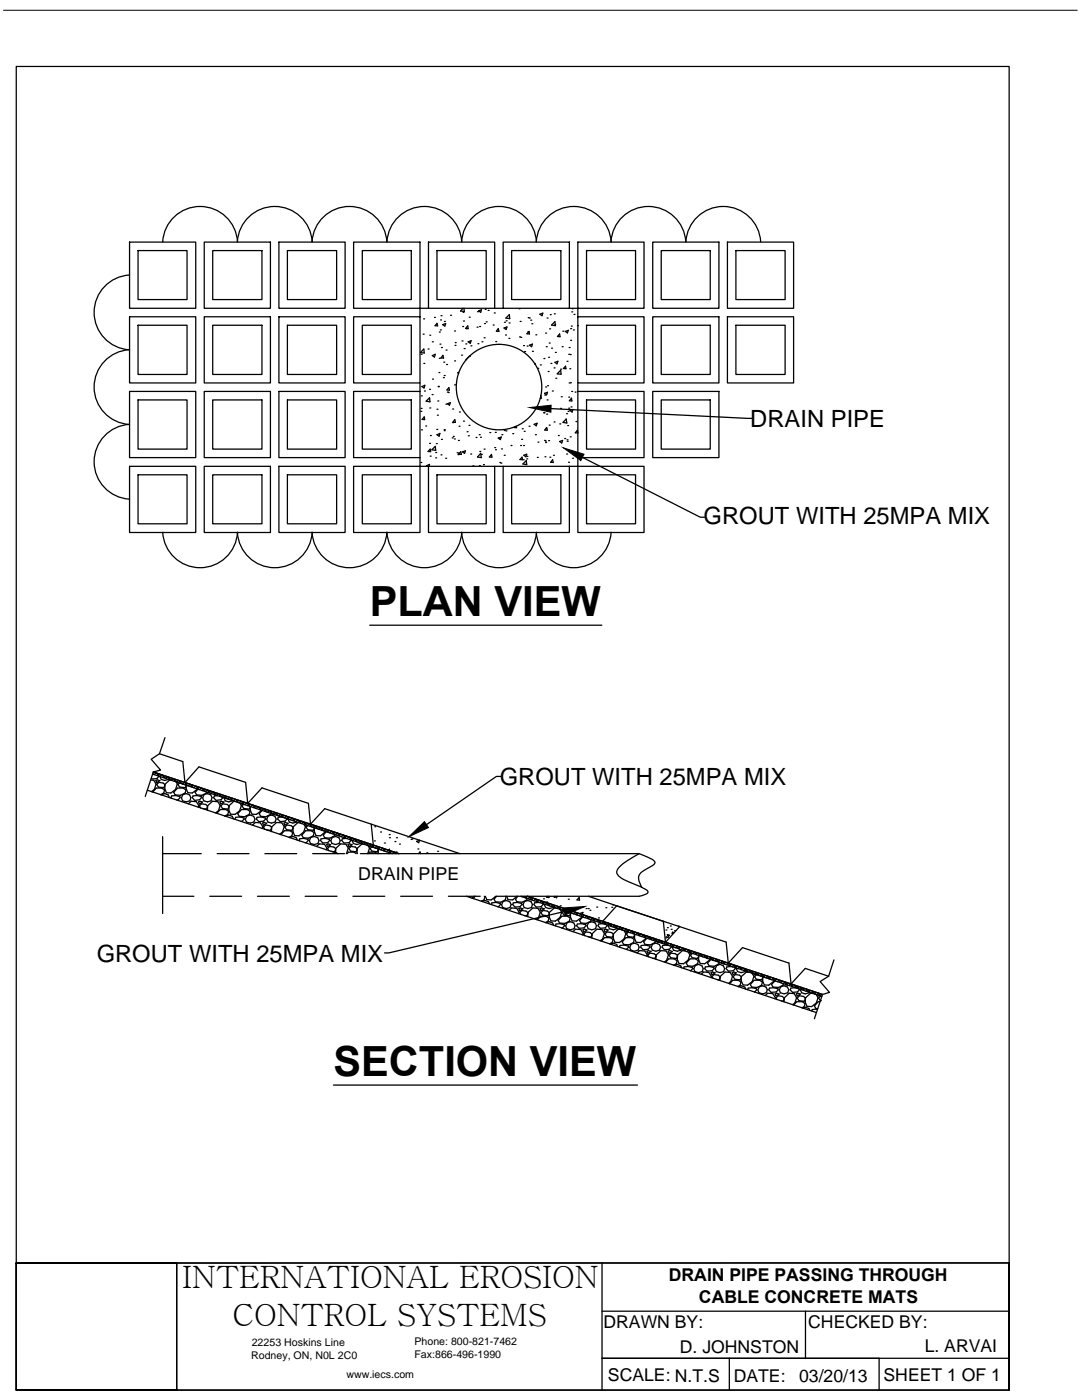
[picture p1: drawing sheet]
<svg xmlns="http://www.w3.org/2000/svg" width="216mm" height="279mm" viewBox="0 0 216 279" stroke-linecap="round" stroke-linejoin="round" font-family="sans-serif">
<!-- layer: 0 -->
<g fill="none" stroke="#000" stroke-width=".25">
<path d="M25.8 54.9a7.5 7.5 0 0 0-7 7.4 7.5 7.5 0 0 0 7 7.5 7.5 7.5 0 0 0-7 7.4 7.5 7.5 0 0 0 7 7.5 7.5 7.5 0 0 0-7 7.5 7.5 7.5 0 0 0 7 7.4M25.9 48.3h13.2v13.2h-13.2zM27.5 50h9.8v9.8h-9.8zM40.8 48.3h13.2v13.2h-13.2zM42.4 50h9.9v9.8h-9.9zM55.7 48.3h13.2v13.2h-13.2zM57.3 50h9.9v9.8h-9.9zM62.3 48.3a7.5 7.5 0 0 0-7.5-7.1 7.5 7.5 0 0 0-7.4 7.1 7.5 7.5 0 0 0-7.5-7.1 7.5 7.5 0 0 0-7.4 7.1M70.6 48.3h13.2v13.2h-13.2zM72.3 50h9.8v9.8h-9.8zM77.2 48.3a7.5 7.5 0 0 0-7.5-7.1 7.5 7.5 0 0 0-7.4 7.1M85.5 48.3h13.2v13.2h-13.2z"/>
<path d="M87.2 50h9.8v9.8h-9.8zM100.4 48.3h13.2v13.2h-13.2zM102.1 50h9.8v9.8h-9.8zM107 48.3a7.5 7.5 0 0 0-7.4-7.1 7.5 7.5 0 0 0-7.5 7.1 7.5 7.5 0 0 0-7.4-7.1 7.5 7.5 0 0 0-7.5 7.1M115.3 48.3h13.2v13.2h-13.2zM117 50h9.8v9.8h-9.8zM130.2 48.3h13.3v13.2h-13.3zM131.9 50h9.8v9.8h-9.8zM136.8 48.3a7.5 7.5 0 0 0-7.4-7.1 7.5 7.5 0 0 0-7.5 7.1 7.5 7.5 0 0 0-7.4-7.1 7.5 7.5 0 0 0-7.5 7.1M145.1 48.3h13.3v13.2h-13.3zM146.8 50h9.9v9.8h-9.9zM151.8 48.3a7.5 7.5 0 0 0-7.5-7.1 7.5 7.5 0 0 0-7.4 7.1"/>
<path d="M25.9 78.1h13.2v13.2h-13.2zM25.9 63.2h13.2v13.2h-13.2zM27.5 79.8h9.8v9.8h-9.8zM27.5 64.9h9.8v9.8h-9.8zM40.8 78.1h13.2v13.2h-13.2zM40.8 63.2h13.2v13.2h-13.2zM42.4 79.8h9.9v9.8h-9.9zM42.4 64.9h9.9v9.8h-9.9zM55.7 78.1h13.2v13.2h-13.2zM55.7 63.2h13.2v13.2h-13.2zM57.3 79.8h9.9v9.8h-9.9zM57.3 64.9h9.9v9.8h-9.9z"/>
<path d="M70.6 63.2h13.2v13.2h-13.2zM72.3 79.8h9.8v9.8h-9.8zM72.3 64.9h9.8v9.8h-9.8zM83.8 78.1h-13.2v13.2h13.2M83.8 76.4v14.9M84 70.7h.1M84.1 79h.1M84.2 77.1l.6-.2-.2 .5zM84.4 66.7h.1M84.5 63.6h.1M84.6 72.5h.1M84.6 69.7l.1 .8-.8-.1z"/>
<path d="M84.7 78h.1M85.4 69.7h.1M85.5 61.5h-1.7v1.7M85.7 77.7h.1M85.8 66.9h.1M86.2 78.8h.1M86.3 68.2h.1M86.3 71l.6-.3-.2 .6zM86.3 75.7h.1M86.7 63.3h.1M87.2 64.5l.1 .5h-.5zM87.4 77.2h.1"/>
<path d="M87.4 77.1h.1M87.6 74.4h.1M87.7 71.5h.1M87.7 66.3h.1M87.8 68.7h.1M87.9 65.8h.1M87.9 63.9h.1M88 63h.1M88.1 69.4h.1M88.3 64.8l.6-.2-.1 .5zM88.4 70.9l.1 .6-.5-.1zM88.5 75.4h.1"/>
<path d="M88.5 72.3h.1M88.6 74.9h.1M88.7 64.1h.1M89 69.9h.1M89.1 72.7h.1M89.3 78.2h.1M89.4 78.3h.1M89.6 77.4l.1 .5-.5-.1zM89.9 62.9h.1M90.7 72h.1M90.7 76.8h.1M90.7 66.1h.1"/>
<path d="M90.8 68.9h.1M90.8 68.4h.1M91.6 74.3l-.3 .1 .2 .1M92.1 70.9h.1M92.2 68h.1M92.3 65.2h.1M92.4 62.3h.1M92.4 61.5l-.5 .6 .8 .1-.1-.7M92.5 64.1h.1M92.6 69.6h.1M92.9 68.6h.1M93 65.6h.1"/>
<path d="M93.3 65l.1 .6-.5-.1zM93.4 68.2l.6-.2-.2 .5zM93.6 63.3h.1M93.7 71.1h.1M93.7 71.1l-.7 .7M94 69h.1M95.2 65.3h.1M95.3 62.2h.1M95.4 68.6h.1M95.5 62l.6-.2-.2 .5zM95.7 65.2h.1M96.2 68.2h.1"/>
<path d="M96.6 67.4h.1M96.7 64.6h.1M96.8 61.7h.1M97 64.2h.1M97.4 61.9h.1M98.4 64.9h.1M98.6 62.5h.1M98.7 61.5h1.7M98.9 68.2h.1M99.4 65.6l.2 .5h-.6zM100.6 65.5l.6-.3-.2 .6zM100.7 64.3h.1"/>
<path d="M100.9 66.9h.1M101 64h.1M101.5 67.5h.1M101.6 64.4h.1M101.6 62.8l.1 .8-.7-.1zM103.6 61.6h.1M103.7 67.2h.1M103.8 64.1h.1M103.9 67.3h.1M104.5 69h.1M104.7 70.2h.1M105.2 69.1h.1"/>
<path d="M105.3 66.2h.1M105.4 63.4h.1M105.6 66.1v.5h-.5zM105.6 63.5h.1M105.6 68.9l.6-.2-.1 .5zM105.9 63.9h.1M106.1 64.6h.1M106.2 70.1h.1M106.7 72.6l.1-.1v.2M106.9 66.8h.1M107.3 73.5h.1M107.7 62.7l.6-.2-.2 .5z"/>
<path d="M107.8 72.8h.1M107.9 79l.1 .5h-.2M108.5 71.6h.1M108.7 78.5l.5-.2-.1 .5zM108.7 78.8h.1M108.9 77.2h.1M108.9 66.5h.1M109 69.2h.1M109.2 79.8h.1M109.2 63.5h.1M109.2 77h.1M109.4 74.1h.1"/>
<path d="M109.5 71.3h.1M109.6 68.5h.1M109.7 65.6h.1M109.8 62.8h.1M109.9 72.5h.1M110.1 69.5h.1M110.1 64.9l.6-.7 .1 .8zM110.2 78h.1M110.6 73.4h.1M110.6 62.6h.1M110.7 64.8h.1M110.7 72.3l.6-.2-.1 .5z"/>
<path d="M110.8 70.3h.1M110.9 75.5h.1M111.7 66.6v.6h-.5zM111.9 73.7h.1M111.9 73.9l.1 .8-.8-.1zM112 79.2h.1M112.2 69.2h.1M112.3 66.1h.1M112.8 66.1l.6-.2-.2 .5zM112.8 73.1l.1 .5-.5-.1zM113.1 72.1h.1M113.5 79.3h.1"/>
<path d="M113.5 70.7h.1M113.6 76.4h.1M113.6 69.4h.1M113.6 61.5h1.7v1.7M113.7 73.6h.1M113.8 70.8h.1M113.8 76.4h.1M113.9 67.9h.1M113.9 65.6h.1M114 65.1h.1M114 79.5l.1 .5h-.5zM114.1 62.2h.1"/>
<path d="M114.1 78.1h.1M114.2 61.6h.1M114.4 65.8h.1M114.5 62.8h.1M114.8 78.2h.1M115.2 65h.1M115.3 78.1h13.2v13.2h-13.2zM115.3 63.2h13.2v13.2h-13.2zM115.3 76.4v1.7M117 79.8h9.8v9.8h-9.8zM117 64.9h9.8v9.8h-9.8zM130.2 78.1h13.3v13.2h-13.3z"/>
<path d="M130.2 63.2h13.3v13.2h-13.3zM131.9 79.8h9.8v9.8h-9.8zM131.9 64.9h9.8v9.8h-9.8zM145.1 63.2h13.3v13.2h-13.3zM146.8 64.9h9.9v9.8h-9.9zM25.9 93.1h13.2v13.2h-13.2zM27.5 94.8h9.8v9.7h-9.8zM40.8 93.1h13.2v13.2h-13.2zM42.4 94.8h9.9v9.7h-9.9zM55.7 93.1h13.2v13.2h-13.2zM57.3 94.8h9.9v9.7h-9.9zM70.6 93.1h13.2v13.2h-13.2z"/>
<path d="M72.3 94.8h9.8v9.7h-9.8zM83.8 91.3v1.8h1.7M84 82.1h.1M84 92.3h.1M84 81.5h.1M84.1 85.8h.1M84.7 83.2v.5h-.5zM84.9 85h.1M85 80.1l.7-.7 .1 .8zM85.3 93.1l-.2-.2 .6-.2-.1 .4M85.5 93.1h13.2v13.2h-13.2zM85.7 88.5h.1"/>
<path d="M85.8 81.4h.1M85.8 91h.1M85.8 89.6l.1 .5h-.5zM85.9 86.9h.1M86.2 89.8l.7-.7v.8zM86.9 91.4h.1M86.9 90.3h.1M87.1 88.5h.1M87.2 85.7h.1M87.2 81.7h.1M87.2 94.8h9.8v9.7h-9.8zM87.2 86.8l.6-.3-.2 .6z"/>
<path d="M87.3 82.9h.1M87.4 80h.1M88 90.8h.1M88.1 87.7h.1M88.6 85.7h.1M88.6 86h.1M88.9 91.5h.1M89 80.7h.1M89.3 80.6l.6-.2-.2 .5zM90.2 87.4h.1M90.3 81.6h.1M90.3 84.3h.1"/>
<path d="M90.5 87.1h.1M90.7 87.6h.1M90.7 83.7l.2 .6h-.5zM91.2 90.4h.1M91.4 90.7h.1M91.5 87.9h.1M91.5 90.5h.1M91.6 85.1h.1M91.7 82.2h.1M91.9 90.1l.2 .6-.6-.1zM92.3 90.2l.6-.2-.2 .5zM92.5 84h.1"/>
<path d="M93.2 86.2h.1M93.5 87h.1M93.6 84.9h.1M93.9 90.6h.1M94.3 93h.1M95 87.3h.1M95.6 86.8h.1M95.7 92.9h.1M95.7 90.1h.1M95.9 87.3h.1M95.9 90.5l.1 .8-.7-.1zM96 90.7h.1"/>
<path d="M96.5 92.7h.1M96.6 89.6h.1M97.7 86.3h.1M98.1 90.7l.1 .5h-.6zM98.7 89.3h.1M98.7 93.1h1.7M98.8 86.3h.1M98.9 89.8h.1M99.4 87.4l.6-.2-.1 .5zM99.6 87.5h.1M99.7 92.3h.1M99.9 92.4h.1"/>
<path d="M100.1 89.6h.1M100.1 86.8h.1M100.4 93.1h13.2v13.2h-13.2zM100.6 85.9h.1M100.6 90.9h.1M101 86h.1M102 88.9h.1M102.1 94.8h9.8v9.7h-9.8zM102.3 86.5h.1M103 85.1l.1 .3-.5-.1v-.1M103.9 88.9h.1M104.1 87.7h.1"/>
<path d="M104.2 91.2l.1 .6-.6-.1zM104.2 85.6h.1M104.3 92.6l.7-.7 .1 .8zM104.4 91.8h.1M104.5 88.9h.1M104.5 90.9l.6-.3-.2 .6zM104.6 86.1h.1M105.1 91.6h.1M105.1 91.1h.1M105.6 85.1h.1M106.6 84.7l.6-.2-.2 .5zM106.8 86.8h.1"/>
<path d="M107.2 91.3h.1M107.3 88.2h.1M108.5 82.4h.1M108.7 87.9h.1M108.7 91.2h.1M108.8 88h.1M108.9 88.3h.1M109 85.5h.1M109.1 82.6h.1M109.1 85.4l.1 .5-.5-.1zM109.5 87.9h.1M109.6 84.9h.1"/>
<path d="M109.7 91.2h.1M110 81.5l40 2M110.3 91.8l.1 .5h-.5zM110.4 90.9h.1M110.6 84.2h.1M111.4 86.9h.1M111.7 88.1l.6-.2-.2 .5zM111.7 84.6h.1M111.8 81.5h.1M112.7 87.5h.1M113 83.6l.1 .8-.8-.1zM113.1 90.6h.1"/>
<path d="M113.1 82.6h.1M113.1 87.8h.1M113.2 88.1h.1M113.3 84.9h.1M113.4 82.1h.1M113.4 92.3h.1M113.5 81.5h.1M113.7 81.9l.6-.2-.1 .5zM113.8 87.2h.1M113.9 81.2h.1M114.2 91.5h.1M114.9 84.1h.1"/>
<path d="M115.2 85.9l.1 .5h-.5zM115.3 93.1h13.2v13.2h-13.2zM115.3 91.3v1.8h-1.7M116.2 91.3l23.5 11.9h.9M117 94.8h9.8v9.7h-9.8zM32.5 106.2a7.5 7.5 0 0 0 7.4 7.1 7.5 7.5 0 0 0 7.5-7.1 7.5 7.5 0 0 0 7.4 7.1 7.5 7.5 0 0 0 7.5-7.1M62.3 106.2a7.5 7.5 0 0 0 7.4 7.1 7.5 7.5 0 0 0 7.5-7.1M77.2 106.2a7.5 7.5 0 0 0 7.5 7.1 7.5 7.5 0 0 0 7.4-7.1 7.5 7.5 0 0 0 7.5 7.1 7.5 7.5 0 0 0 7.4-7.1M107 106.2a7.5 7.5 0 0 0 7.5 7.1 7.5 7.5 0 0 0 7.4-7.1M73.8 124.8h46.3M29.4 157.7l38.1 12.7M30.1 155.7h.6l.4 .8-.3 1-.6 .5"/>
<path d="M30.5 154.5l47.8 15.9 .3-.4M30.5 158.1l.7-.8h1.1l.5 .4-.1 .6-.7 .3M30.5 154.4l.2 .2M30.6 154.1l49 16.3M30.6 154.1l-1.6 4.8M30.6 154.5l-.1 .1M31.1 155.8l.3-.2 .5 .2-.6 .4zM31.1 154.2l-.3 .4M31.2 154.3l.6 .7M31.7 154.9l-.4 .5-1 .1-.1-.2M31.7 154.4l-.3 .4M31.7 156.1l.8 .2 .4 .3-.2 .6-1.1-.1-.3-.5z"/>
<path d="M31.8 150.4l4.7 1.6 .4 4.2-6.3-2.1M31.8 150.4l-1.6 1.1 1.8 2.2-1.4 .4M32.2 158.6l.7-.2 .7 .2 .2 .6M32.2 154.6l-.3 .4 .3 .5 .7 .3 .7-.3M32.3 154.7l.7 .6M32.8 154.8l-.3 .4M32.9 147.2l-1.1 3.2M33.4 155l-.4 .3M33.4 155l.7 .7M33.6 155.5h.1M33.9 155.6h.1M33.9 155.6l-1 .9v.9l.3 .8 .9 .1 .9-.8 .4-1-.3-.5"/>
<path d="M33.9 155.2l-.3 .3M34.2 155.7l.3-.3 .7 .7M34.2 159.3l-.1-.1 .1-.4h.8l.9 .2v.2l-.4 .4-.3 .1M35.1 155.5l-.4 .4M35.4 157.3h1.2l.5 .4-.2 .6-.9 .4-1-.1-.3-.5zM35.5 156.1v.1M35.6 155.8l-.3 .3M35.7 155.8l.7 .6M36.2 159.2l.2 .6 .8 .2 .7-.2 .2-.6-.3-.6-.6-.2-.7 .2-.3 .6M36.2 155.9l-.7 .7 .3 .5 1.1 .1 .3-.4M36.8 156.1l-.4 .4M36.8 156.1l.7 .7"/>
<path d="M37.2 156.7v.7l.3 .8 .9 .1 1-.8M37.3 156.3l-.3 .3M37.6 156.9l.3-.4 .7 .7M38.5 156.7l-.4 .3M38.5 158.8h.8l.9 .2v.2l-.4 .4-1 .1-.4-.5zM39 156.9l-.3 .3M39.1 156.9l.6 .7M39.5 157.5l-.6 .6 .3 .5 1.1 .1 .9-.4 .1-.3M39.6 157.1l-.3 .3M39.7 153l9.3 3.1 .4 4.2-12.5-4.1zM40.2 157.2l-.4 .4M40.2 157.3l.7 .6"/>
<path d="M40.4 159.2l.3 .6 .7 .2 .7-.2 .2-.6-.2-.6-.7-.2-.7 .2-.2 .6M40.8 157.5l-.4 .3M41 158l.3-.4 .7 .7M41.9 157.8l-.4 .4M42.1 158.3l.3-.3 .7 .7M43 158.2l-.3 .4M43.4 158.8h-.6l-.2 .4 .5 .5 1-.1 .3-.5M43.5 158.4l-.3 .3M43.6 158.4l.7 .7M44.1 158.6l-.3 .3M44.4 159.1l.3-.3 .7 .6M44.7 159.2l.2 .6 .8 .2 .7-.2"/>
<path d="M45.2 158.9l-.3 .4M45.5 159.5l.3-.4 .7 .7M46.4 159.3l-.4 .4M46.8 159.9l-1.1 .9v.9l.3 .8h.9l.9-.7 .4-1-.3-.5M46.9 159.5l-.3 .4M47 159.5l.7 .7M47.5 159.7l-.3 .3M52.3 157.2l9.2 3.1 .5 4.2-12.6-4.2zM99.9 155h-.9l-13.9 9.6M32.5 170.4h7.7M32.5 167v15.3M32.5 178.9h6.2"/>
<path d="M37.6 160.4l.6-.5 1 .1 .5 .8-.2 .3M39.6 160l.3-.1 .5 .2-.6 .4zM40.1 161.3l-.3-.5 .4-.4 .8 .1 .4 .3-.2 .7-.8-.2M41.4 161.7v-.9l1-.9 1.1 .1 .4 .8-.3 1-.6 .4M41.9 178.9h6.3M43.3 162.3l.7-.7h1.1l.5 .3-.1 .6-.7 .4M43.3 170.4h6.4M43.9 160l.3-.1 .5 .2-.6 .4zM44.1 160.8l.4-.4 .8 .1 .4 .3v.3l-.2 .4-1.1-.2zM45 162.9l.7-.2 .6 .2 .3 .5M47 163.5v-.4l.8-.1 .9 .3v.2l-.4 .4h-.3M47.7 160.2l.4-.3 .7 .6"/>
<path d="M48.2 161.6h1.1l.6 .3-.2 .6-.9 .5-1.1-.1-.3-.5zM48.6 160.1l-.3 .3M48.6 160.5l-.3 .3 .3 .5 1.1 .2 .2-.4M48.9 160.6l.3-.4 .7 .7M48.9 163.5l.3 .6 .7 .2 .8-.2 .2-.6-.3-.6-.7-.2-.6 .2-.3 .6M49.8 160.5l-.4 .3M49.9 161v.7l.4 .8h.9l.9-.7v-.1l-.6-.7-.4 .3M50 161l.4-.4 .6 .7M50.4 164.7l.6-.6 1 .1 .4 .8-.1 .3M50.9 160.8l-.3 .4M51.3 163.1l.8-.1 .8 .3 .1 .2-.4 .4-1 .1-.4-.5zM51.4 178.9h6.3"/>
<path d="M52.1 161.2l-.4 .4M52.3 161.7l.3-.3 .7 .7M52.3 161.7l-.6 .7 .3 .5 1.1 .1 .9-.5v-.2M52.4 164.3l.3-.2 .5 .2-.6 .4zM52.9 170.4h6.3M52.9 165.5l-.3-.4 .4-.5 .8 .2 .4 .3-.2 .6-.8-.1M53.2 161.6l-.4 .3M53.2 163.5l.3 .6 .7 .2 .7-.2 .2-.6-.3-.6-.6-.2-.7 .2-.3 .6M53.4 162.1l.3-.3 .7 .6M54.2 166v-1l1-.9 1 .1 .5 .8-.3 1-.6 .5M54.3 161.9l-.3 .4M54.5 162.5h.1"/>
<path d="M54.5 162.5l.3-.3 .7 .6M55.4 162.3l-.3 .4M55.7 162.9l.3-.4 .7 .7M56 166.6l.8-.8h1.1l.5 .4-.2 .6-.6 .3M56.2 163l-.7 .1-.1 .4 .5 .5 1-.1 .3-.5M56.5 162.7l-.3 .3M56.7 164.3l.3-.2 .5 .2-.7 .4zM56.8 165.1l.5-.5 .8 .2 .3 .3v.2l-.2 .4-1-.1zM57.1 162.9l.7 .6M57.1 162.9l-.3 .4M57.5 163.5l.2 .6 .7 .2 .8-.3M57.7 163.1l-.4 .3"/>
<path d="M57.8 167.1h.1M57.8 167.1l.6-.2 .7 .3 .2 .5M57.9 163.6l.3-.3 .7 .6M58.8 163.5l-.3 .3M59 164l.4-.4 .7 .7M59.6 164.1l-1.1 .9-.1 .9 .4 .9h.9l.9-.8 .3-1-.3-.5M59.8 167.8v-.4l.8-.1 .9 .2v.2l-.4 .5h-.2M60 163.8l-.4 .4M60.5 164l.7 .7M60.5 164l-.3 .4M60.9 178.9h6.4M61 165.8h1.1l.6 .4-.2 .6-.9 .5-1.1-.1-.3-.5z"/>
<path d="M61.1 164.2l-.4 .4M61.1 164.6v.1M61.1 164.7h.1M61.4 164.8l-.3 .3 .3 .5 1.1 .1 .2-.4M61.6 164.4l.7 .7M61.7 164.4l-.4 .3M61.7 167.7l.3 .6 .7 .2 .7-.2 .3-.6-.3-.5-.7-.3-.7 .2-.2 .6M62.2 164.6l-.3 .3M62.4 170.4h6.3M62.4 165.1l.4-.3 .6 .7M62.7 165.2v.7l.4 .9h.9l.9-.9M63.1 168.9l.6-.5 1.1 .1 .4 .8-.1 .3"/>
<path d="M63.4 164.9l-.4 .4M63.9 165.2l.6 .6M63.9 165.2l-.3 .3M64.1 167.4l.8-.1 .8 .2 .1 .2-.4 .5h-1l-.4-.5zM64.5 165.3l-.4 .4M65 165.5l.7 .7M65.1 165.5l-.4 .4M65.2 168.5l.3-.1 .5 .2-.7 .4zM65.6 165.7l-.3 .3M65.6 169.8l-.3-.5 .5-.4 .8 .2 .4 .2-.3 .7-.6-.1M66 167.7l.2 .6 .8 .2 .7-.2 .2-.6-.3-.5-.6-.3-.7 .2-.3 .6M66.2 165.9l-.4 .4"/>
<path d="M66.2 165.9l.6 .7-.1 .2-.8 .5-1.1-.1-.3-.5 .6-.7M66.7 166.1l-.3 .3M67 170.2h.1M67 170.2v-.9l1-.9 1 .1 .5 .8-.4 1.1M67.3 166.3l.6 .6M67.3 166.3l-.3 .3M67.3 166.7l.1 .1M67.8 166.5l-.3 .3M68.4 166.6l.7 .7-.8 .1-.1 .3 .5 .5h1l.3-.5v-.1M68.4 166.6l-.3 .4M69 166.8l-.3 .4M69.2 170.4l.3-.3h1.1l.5 .3"/>
<path d="M69.5 168.5l.3-.1 .5 .2-.7 .4zM69.5 167l.7 .7M69.6 167l-.4 .4M70 168.9l.9 .2 .3 .2-.2 .7-1-.1-.4-.6zM70.1 167.2l-.3 .4M70.3 167.7l.2 .6 .7 .2 .8-.2M70.3 167.7h.1M70.4 178.9h6.4M70.6 167.4l.7 .7M70.7 167.4l-.4 .3M71.3 167.6l-.4 .3M71.8 167.8l.7 .7"/>
<path d="M71.8 167.8l-.3 .3M71.9 170.4h55.6M72 168.3h.1M72.4 168l-.4 .3M72.4 168.4h-.2l-.9 .9v1.1M72.9 168.1l.7 .7M73 168.2l-.4 .3M73.4 168.8l.3 .5-.4 1.1M73.5 168.3l-.3 .4M73.5 170.4l.3-.3h1.1l.4 .3M73.9 168.9h.1M74 168.5l.7 .7"/>
<path d="M74.1 164.5l.4 4.2-12.5-4.2 2.8-3.1 27 9M74.1 168.5l-.4 .4M74.2 169l-.3 .3 .3 .6 1.1 .1 .2-.6M74.7 168.7l-.4 .4M74.7 167.8h.1M74.8 165h.1M75.2 168.9l.6 .7M75.2 168.9l-.3 .4M75.5 169.5l.1 .9M75.8 169.1l-.4 .3M75.9 166h.1M76.3 169.3l.6 .6"/>
<path d="M76.4 169.3l-.4 .3M76.7 168.2h.1M76.9 169.5l-.3 .3M77.4 169.6l.7 .7M77.5 169.6l-.3 .4M77.5 169.7l.2-.2 .1 .2M77.7 166.6h.1M77.7 167.2h.1M77.9 170.2l-.1 .2M78 169.9l-.4 .5M78.6 170l.3 .4M78.8 168h.1"/>
<path d="M79 170h.1M79.1 167.2h.1M79.2 170.2l-.2 .2M79.7 168.5h.1M80 178.9h6.3M82 167.5h.1M82.2 167.4h.1M83.1 167.9l.6-.2-.1 .5zM83.4 169.4h.1M83.5 170.4l.3-.4 .1 .4M85.2 170.2h.1M87.3 169.9h.1"/>
<path d="M89.5 178.9h6.3M93.1 178.9l69.8 23.2M94.6 178.9l-.4 .4M94.8 178.9l-.4 .4M96.1 179.9l.7-.2 .7 .3 .2 .4M96.6 178.9l.2 .1-.2 .6-.6 .2M96.8 178.9l.3 .6 .9 .1 .9-.7M99.1 178.9l-.5 .6 .3 .5 1 .1 .9-.5 .2-.6-.1-.1M101.1 178.9l.3 .6 .9 .1 .9-.7M103.3 178.9l-.4 .6 .3 .5 1 .1 .9-.5 .1-.3-.4-.4M103.9 178.9l60.1 20M104 178.9v.1"/>
<path d="M104.4 178.9l-.1 .1M104.6 179.9l.7-.2 .7 .3 .2 .5-.2 .6-.7 .2-.7-.2-.3-.6zM105.1 178.9l-.3 .3M105.6 179l.7 .7M105.6 179.5h.3M105.7 179l-.3 .4M106.3 179.3l-.3 .3M106.8 179.4l.6 .7M106.9 179.4l-.4 .4M107.4 179.6l-.3 .4M107.9 179.8l.7 .6M108 179.8l-.3 .3"/>
<path d="M108.4 179.4h.1M108.6 180l-.4 .3M109.2 178.9l-.2 .1 .5 .1v-.2M110.6 179.1h.1M110.6 178.9l.5 .3 .1-.3M113.4 179.5h.1M115.6 179.1v.5h-.5zM117.4 178.9l15 5M128 177.1l-.3-.7a1.77 1.77 0 0 1 .8-2.7l1.6-.9a.66 .66 0 0 0 .6-.6 .66 .66 0 0 0-.5-.7l-2.7-1.1-2.8 1.7-1.1 1a1.19 1.19 0 0 0-.5 1.1 1.19 1.19 0 0 0 .8 1l4.4 2a1.11 1.11 0 0 1 1 .9l-.3 .3-1.5 .5h-28.5M98.1 180.5l.1-.3 .8-.1 .8 .2 .1 .2-.4 .4h-.2M100.1 180.5l.2 .6 .7 .2 .8-.2 .2-.6-.3-.5-.7-.3-.6 .2-.3 .6M101.5 181.7l.6-.5 1 .1 .5 .7-.1 .3"/>
<path d="M102.4 180.2l.8-.1 .9 .2v.2l-.4 .4-.9 .1-.5-.5zM103.5 181.3l.3-.1 .5 .2-.6 .4zM104 182.5l-.3-.4 .4-.4 .9 .1 .3 .3v.3l-.2 .4-.6-.1M105.3 182.9l.1-.8 .9-.9 1 .1 .5 .7-.3 1.1-.5 .4M107.2 183.6l.7-.7h1.1l.5 .3-.1 .6-.6 .3M107.5 180.1l-.8 .1-.2 .3 .5 .5 1-.1 .4-.5M107.8 181.3l.3-.1 .5 .2-.7 .4zM107.9 182.1l.5-.4 .8 .1 .4 .3v.3l-.2 .4-1.1-.2zM108.6 180.5l.3 .6 .7 .2 .7-.3M108.7 180.5h.1M109 184.2l.6-.2 .7 .2 .2 .5M109 180.1l.7 .7"/>
<path d="M109.1 180h.1M109.1 180.2l-.3 .3M109.7 180.4l-.3 .3M110.1 180.5l.7 .7M110.3 180.6l-.4 .3M110.8 180.7l-.3 .4M110.8 184.8l.1-.4 .8-.1 .9 .2v.3l-.5 .4M110.9 181.2h-.3l-1 .9v.9l.3 .8h.9l.9-.7 .4-1.1-.4-.5M111.3 180.9l.7 .7M111.4 180.9l-.3 .4M111.8 180.8h.1M112 181.1l-.4 .4"/>
<path d="M112.1 182.9h1.1l.6 .3-.2 .6-.9 .5-1-.1-.3-.5zM112.4 181.3l.7 .6M112.5 181.3l-.3 .3v.2l.1-.1M112.6 181.8l-.4 .3 .4 .5 1 .2 .2-.6M112.6 181.9l-35 8.3h-.9M112.8 184.8l.3 .5 .7 .3 .7-.3 .3-.5-.3-.6-.7-.2-.7 .2-.2 .6M113.1 181.5l-.3 .3M113.5 181.6l.7 .7M113.7 181.7l-.4 .3M114.2 181.9l-.3 .3-.1 .8 .4 .8h.8l1.1-.9M114.3 185.9l.5-.5 1.1 .1 .5 .8-.1 .3M114.7 182l.6 .7"/>
<path d="M114.8 182l-.3 .4M115.2 184.4l.8-.1 .9 .2v.3l-.4 .4-.9 .1-.6-.5zM115.3 182.3l-.3 .3M115.8 182.4l.6 .7M115.9 182.4l-.2-.1 .6-.2-.1 .4M115.9 182.4l-.3 .4M116.3 183l-.7 .7 .3 .5 1.1 .1 .9-.5 .1-.2M116.3 185.6l.3-.2 .5 .2-.6 .4zM116.4 181h.1M116.5 182.6l-.4 .4M116.7 186.7l-.2-.3 .4-.4 .9 .1 .3 .3v.3l-.2 .3h-.5M116.9 182.8l.7 .6"/>
<path d="M117 181.3h.1M117 182.8l-.3 .3M117.1 184.8l.3 .5 .7 .3 .7-.3 .2-.5-.2-.6-.7-.2-.7 .2-.2 .6M117.4 181.3h.1M117.6 183l-.3 .3M117.7 181.7h.1M118.1 183.1l.6 .7M118.1 187.2v-.8l1-1 1 .1 .5 .8-.3 1.1-.6 .4M118.2 183.2l-.4 .3M118.7 183.4l-.3 .3 .3 .1M119.1 181h.1M119.2 183.5l.6 .7"/>
<path d="M119.3 183.6l-.3 .3M119.4 183.2h.1M119.9 183.7l-.4 .4M120 187.8l.6-.7h1.2l.5 .4-.1 .6-.6 .3M120.3 183.9l.7 .6M120.4 184l-.3 .3M120.4 184.4h-.9l-.2 .4 .5 .5 1-.1 .3-.6M120.6 185.6l.2-.2 .6 .2-.7 .4zM120.7 186.4l.4-.4 .9 .1 .4 .3v.3l-.2 .3-1.1-.1zM120.9 181.2h.1M121 184.1l-.3 .4M121.4 184.8l.2 .5 .8 .3 .7-.3"/>
<path d="M121.4 184.2l.7 .7M121.4 184.7v.1M121.6 184.3l-.4 .4M121.7 188.4l.7-.2 .6 .3 .2 .4M122.1 181.1h.1M122.1 184.5l-.3 .3M122.3 180.6h.1M122.5 184.6l.7 .7M122.7 184.7l-.3 .3M123.3 184.9l-.4 .3M123.6 189l.1-.3 .8-.1 .9 .2v.2l-.5 .5M123.7 185l.7 .7"/>
<path d="M123.7 185.5l-.3-.1-1 1v.9l.3 .8h.9l.9-.7 .4-1.1-.4-.6M123.8 185.1l-.3 .3M124.4 185.3l-.3 .3M124.8 185.4l.7 .7M124.9 187.1h1.1l.6 .4-.2 .6-.9 .5-1.1-.1-.3-.5zM125 185.4l-.4 .4M125 185.9v.1l.1-.1M125.5 185.6l-.3 .4M125.6 189l.3 .6 .7 .2 .7-.2 .2-.6-.2-.5-.7-.3-.7 .2-.2 .6M125.9 185.8l.7 .7-.2 .5-1.1-.1-.3-.5 .4-.4M126.1 185.8l-.3 .4M126.6 186l-.3 .3"/>
<path d="M126.6 186.5v.8l.3 .8h.9l1-.7v-.2l-.6-.7M127.1 186.2l.6 .6M127.1 190.2l.5-.5 1.1 .1 .4 .8v.3M127.2 186.2l-.3 .3M127.8 186.4l-.3 .3M128 188.7l.8-.1 .9 .2v.2l-.4 .5h-1l-.5-.5zM128.3 186.6l-.3 .3M128.9 186.7l-.3 .4M129.1 187.3l-.7 .7 .3 .5 1.1 .1 .9-.5 .1-.3M129.1 189.8l.3-.1 .5 .2-.6 .4zM129.3 186.9l.7 .7M129.5 187l-.4 .3"/>
<path d="M129.5 191l-.2-.4 .4-.4 .8 .1 .4 .3v.3l-.2 .4-.5-.1M129.9 189l.3 .6 .7 .2 .7-.2 .2-.6-.2-.5-.7-.3-.7 .2-.3 .6M130 187.1l-.3 .4M130.5 187.3l.6 .6M130.6 187.3l-.3 .4M130.9 191.4v-.8l1-.9 1 .1 .5 .8-.4 1-.4 .4M131.2 187.5l-.4 .3M131.2 188l.3 .1M131.6 187.6l.6 .7M131.7 187.7l-.3 .3M132.3 187.9l-.3 .3M132.4 183.9l-9.4-3.1-2.7 3.1 12.5 4.2"/>
<path d="M132.4 183.9l.4 4.2M132.4 183.9l3.2 1M132.7 188l.7 .7h-1.2l-.1 .3 .5 .5h.9l.4-.6M132.8 188.1l-27.5-9.2 58.8 19.6M132.8 192.1l.6-.7h1.1l.6 .3-.2 .6-.5 .3M132.8 187.2h.1M132.9 185.6h.1M132.9 188.1l-.4 .3M132.9 187h.1M133.1 186.5h.1M133.2 185.1h.1M133.2 187.1h.1"/>
<path d="M133.2 186.7l.3-.1-.1 .3zM133.3 189.8l.3-.1 .5 .2-.6 .4zM133.4 188.3l-.3 .3M133.5 190.6l.4-.4 .9 .1 .4 .3v.3l-.3 .4-1.1-.2zM133.8 184.8h.1M133.8 188.4l.7 .7M133.9 185.5h.1M134 188.4l-.3 .4M134.1 189l.3 .6 .8 .2 .7-.2 .4-.4M134.3 186v.3h-.2zM134.6 188.7l-.4 .3M134.6 192.7l.6-.2 .6 .3 .2 .3"/>
<path d="M134.6 185.7h.1M134.9 188.8l.7 .7M135.2 188.8l-.4 .4M135.3 184.8h.1M135.6 184.9l9.3 3.1 .4 4.2-12.5-4.1zM135.7 189l-.3 .3M136.1 189.2l.7 .6M136.4 193.3l.1-.3 .8-.1 .9 .2v.2l-.5 .4M136.6 189.8l-.4-.1-1 .9v.9l.3 .8h.9l.9-.7 .4-1-.4-.6M136.8 189.4l-.3 .3M137.2 189.5l.7 .7-.1 .1-.1-.2M137.4 189.6l-.3 .3"/>
<path d="M137.7 191.4h1.1l.5 .3-.1 .6-.9 .5h-1.1l-.3-.6zM138 189.8l-.4 .3M138.2 190.3l-.4 .3 .3 .5 1.1 .2 .2-.6M138.3 189.9l.7 .7M138.4 193.3l.3 .6 .7 .2 .7-.2 .2-.6-.2-.5-.7-.3-.7 .2-.2 .6M138.5 190l-.3 .3M139.1 190.1l-.3 .4M139.4 190.7v.8l.3 .8h.9l1-.9M139.5 190.3l.7 .6M139.6 190.3l-.3 .4M139.9 194.5l.5-.5 1 .1 .5 .7-.1 .3M140.2 190.5l-.3 .4"/>
<path d="M140.6 190.6l.7 .7M140.7 193l.9-.1 .8 .2 .1 .2-.4 .4-1 .1-.5-.5zM140.8 190.7l-.4 .3M141.3 190.9l-.3 .3M141.7 191l.7 .7M141.9 194.1l.3-.1 .5 .2-.6 .3zM141.9 191.1l-.3 .3M142.3 195.2l-.2-.3 .4-.4 .8 .1 .4 .3v.3l-.2 .4-.4-.1M142.5 191.3l-.4 .3M142.7 193.3l.2 .6 .8 .2 .7-.2 .2-.6-.3-.5-.6-.3-.7 .2-.3 .6M142.9 191.4l.6 .7v.2l-.9 .5h-1.1l-.3-.6 .6-.7M143.1 191.4l-.4 .4"/>
<path d="M143.6 191.7l-.3 .3M143.7 195.7v-.8l1-.9 1 .1 .5 .7-.4 1.1-.4 .4M144 192.2l.3 .1M144 191.8l.6 .6M144.2 191.8l-.4 .4M144.8 192l-.4 .3M145.1 192.1l.7 .7M145.3 192.2l-.3 .3M145.6 196.4l.6-.8h1.1l.6 .4-.2 .6-.5 .3M145.9 192.4l-.4 .3M146.1 194.1l.3-.1 .5 .2-.6 .3zM146.2 192.5l.7 .7"/>
<path d="M146.3 194.9l.4-.4 .9 .1 .3 .3v.3l-.2 .4-1.1-.2zM146.5 192.6l-.4 .3M146.9 193.3l.3 .6 .7 .2 .8-.2v-.1M147 192.8l-.7 .9-.9 .1-.5-.5 .1-.3h1.3M147 193.2v.1M147.3 196.9l.6-.2 .7 .3 .2 .4M147.4 192.9l.6 .7M147.6 193l-.4 .3M148.2 189.1l9.2 3.1 .4 4.2-12.5-4.2zM148.2 193.1l-.4 .4M148.5 193.3l.7 .6M148.7 193.4l-.3 .3"/>
<path d="M149.2 197.5l.1-.3 .8-.1 .8 .2 .1 .2-.5 .5M149.3 193.5l-.4 .4M149.6 193.6l.7 .7M149.8 193.7l-.3 .3M150.4 193.9l-.3 .3 .3 .6-.3 1.1-.9 .7h-.9l-.4-.8v-.9l1.1-.9h.4M150.5 194.4l.1 .1h.1M150.5 195.6h1.1l.5 .4-.1 .6-.9 .5-1.1-.1-.3-.5zM150.7 194l.7 .7M150.9 194.1l-.3 .3M150.9 194.5l-.3 .4 .3 .5 1.1 .2 .2-.7M151.2 197.5l.3 .6 .7 .2 .7-.2 .2-.6-.2-.5-.7-.3-.7 .2-.3 .6M151.5 194.3l-.3 .3"/>
<path d="M151.9 194.4l.7 .6M152.1 194.5l-.3 .3M152.2 195v.8l.3 .8h.9l1-.9M152.7 194.7l-.4 .3M152.7 198.7l.5-.5 1 .1 .5 .8-.1 .2M153 194.7l.7 .7M153.2 194.8l-.3 .4M153.5 197.2l.8-.1 .9 .2 .1 .2-.4 .5h-1l-.5-.5zM153.8 195l-.4 .4M154.1 195.1l.7 .7M154.4 195.2l-.4 .4M154.6 195.8l-.6 .7 .2 .5 1.1 .1 .9-.5 .1-.3"/>
<path d="M154.7 198.3l.3-.1 .5 .2-.7 .4zM154.9 195.4l-.3 .3M155 199.5l-.2-.3 .5-.5 .8 .2 .3 .3v.2l-.2 .4h-.3M155.3 195.5l.6 .7M155.5 195.6l-.4 .3M155.5 197.5l.2 .6 .7 .2 .8-.2 .2-.6-.3-.5-.7-.3-.6 .2-.3 .6M156.1 195.8l-.4 .3M156.4 195.9l.7 .7M156.4 200l.1-.8 1-1 1 .1 .4 .8-.3 1.1-.5 .3M156.6 196l-.3 .3M156.7 196.4l.1 .2h.4M157.2 196.1l-.4 .4"/>
<path d="M157.5 196.3l.7 .6M157.8 196.4l-.4 .3M158.3 196.5l-.3 .4M158.7 196.7l.6 .6M158.9 196.7l-.4 .3M158.9 198.3l.3-.1 .5 .2-.6 .4zM159.2 197.3l-.6-.2-.8 .1-.1 .3 .4 .5h1l.4-.5v-.1M159.5 196.9l-.4 .3M159.5 198.7l.8 .2 .4 .3-.2 .6-1.1-.1-.3-.5zM159.8 197l.7 .7M159.8 197.5h-.1l.3 .6 .7 .2 .7-.2 .1-.1M160 197.1l-.3 .3"/>
<path d="M160.6 197.3l-.3 .3M160.9 197.4l.7 .6M161.1 197.5l-.3 .3M161.7 197.7l-.3 .3M162 197.8l.7 .6M162.2 198.3l-.5-.1-1 1v.8l.3 .8 1 .1 .9-.7 .3-1.1-.4-.6M162.3 197.8l-.3 .4M162.8 198l-.3 .4M163.2 198.1l.6 .7M163.3 198.6l.1 .2 .1-.1M163.4 198.2l-.3 .4M163.6 199.9h-.3l-.8 .9 .3 .5h.4"/>
<path d="M163.7 199.7h.1M163.7 198.8l-.3 .4 .3 .5M164 198.4l-.4 .3M164.1 198.5l-1.6 4.8M165.3 194.8l-4.6-1.5-2.9 3.1 6.3 2.1M165.3 194.8l-1.7 1.1 1.9 2.1-1.4 .5M166.4 191.6l-1.1 3.2M66.5 216.5h60.7M158.4 200.6l.6-.7h1.1l.5 .4-.1 .6-.5 .2M160.1 201.2l.6-.2 .7 .3 .2 .3M163.1 201.4l-1 .1-.1 .3M3.2 252.1l198.2-.1v25.4h-198.2v-264.1h198.2v264.1"/>
<path d="M3.2 252v25.4h198.2v-25.3h-198.2h32v25.3h-32v-25.3h32v25.3h-32M120.1 252v19.1h81.3M120.1 277.4v-6.3h25.4v6.3M120.1 261.7h81.3M160.7 261.7v9.4M175.4 271.1v6.3"/>
<circle cx="99.6" cy="77.3" r="8.5"/>
</g>
<path d="M105.7 81.3l4.3-.4-.1 1.4zM112.4 89.4l4.1 1.2-.6 1.3zM81.6 167l3.1-3 .8 1.2zM112.4 181.2l4.3-.3-3.9 1.7z" fill="#000" stroke="#000" stroke-width=".2"/>
<path d="M.7 2h214.3" fill="none" stroke="#000" stroke-width=".2"/>
<g font-size="8.3">
<text x="73.8" y="123">PLAN VIEW</text>
<text x="66.5" y="214.8">SECTION VIEW</text>
</g>
<g font-size="6.1">
<text x="36.4" y="257.1">INTERNATIONAL EROSION</text>
<text x="46.4" y="264.7">CONTROL SYSTEMS</text>
</g>
<g font-size="4.7">
<text x="149.7" y="85.2">DRAIN PIPE</text>
<text x="140.4" y="104.5">GROUT WITH 25MPA MIX</text>
<text x="99.7" y="156.7">GROUT WITH 25MPA MIX</text>
<text x="19.3" y="191.9">GROUT WITH 25MPA MIX</text>
</g>
<text font-size="3.6" x="71.5" y="175.6">DRAIN PIPE</text>
<g font-size="3.5">
<text x="133.5" y="255.7">DRAIN PIPE PASSING THROUGH</text>
<text x="139.5" y="260">CABLE CONCRETE MATS</text>
<text x="120.4" y="265">DRAWN BY:</text>
<text x="135.7" y="270">D. JOHNSTON</text>
<text x="161.3" y="265">CHECKED BY:</text>
<text x="184.5" y="269.8">L. ARVAI</text>
<text x="121.3" y="275.7">SCALE: N.T.S</text>
<text x="146.4" y="275.8">DATE:</text>
<text x="159.5" y="275.9">03/20/13</text>
<text x="176.3" y="275.7">SHEET 1 OF 1</text>
</g>
<g font-size="2.1">
<text x="50.2" y="268.6">22253 Hoskins Line</text>
<text x="82.7" y="268.4">Phone: 800-821-7462</text>
<text x="50.1" y="271.2">Rodney, ON, N0L 2C0</text>
<text x="69.1" y="275.1">www.iecs.com</text>
<text x="82.7" y="270.9">Fax:866-496-1990</text>
</g>
</svg>
